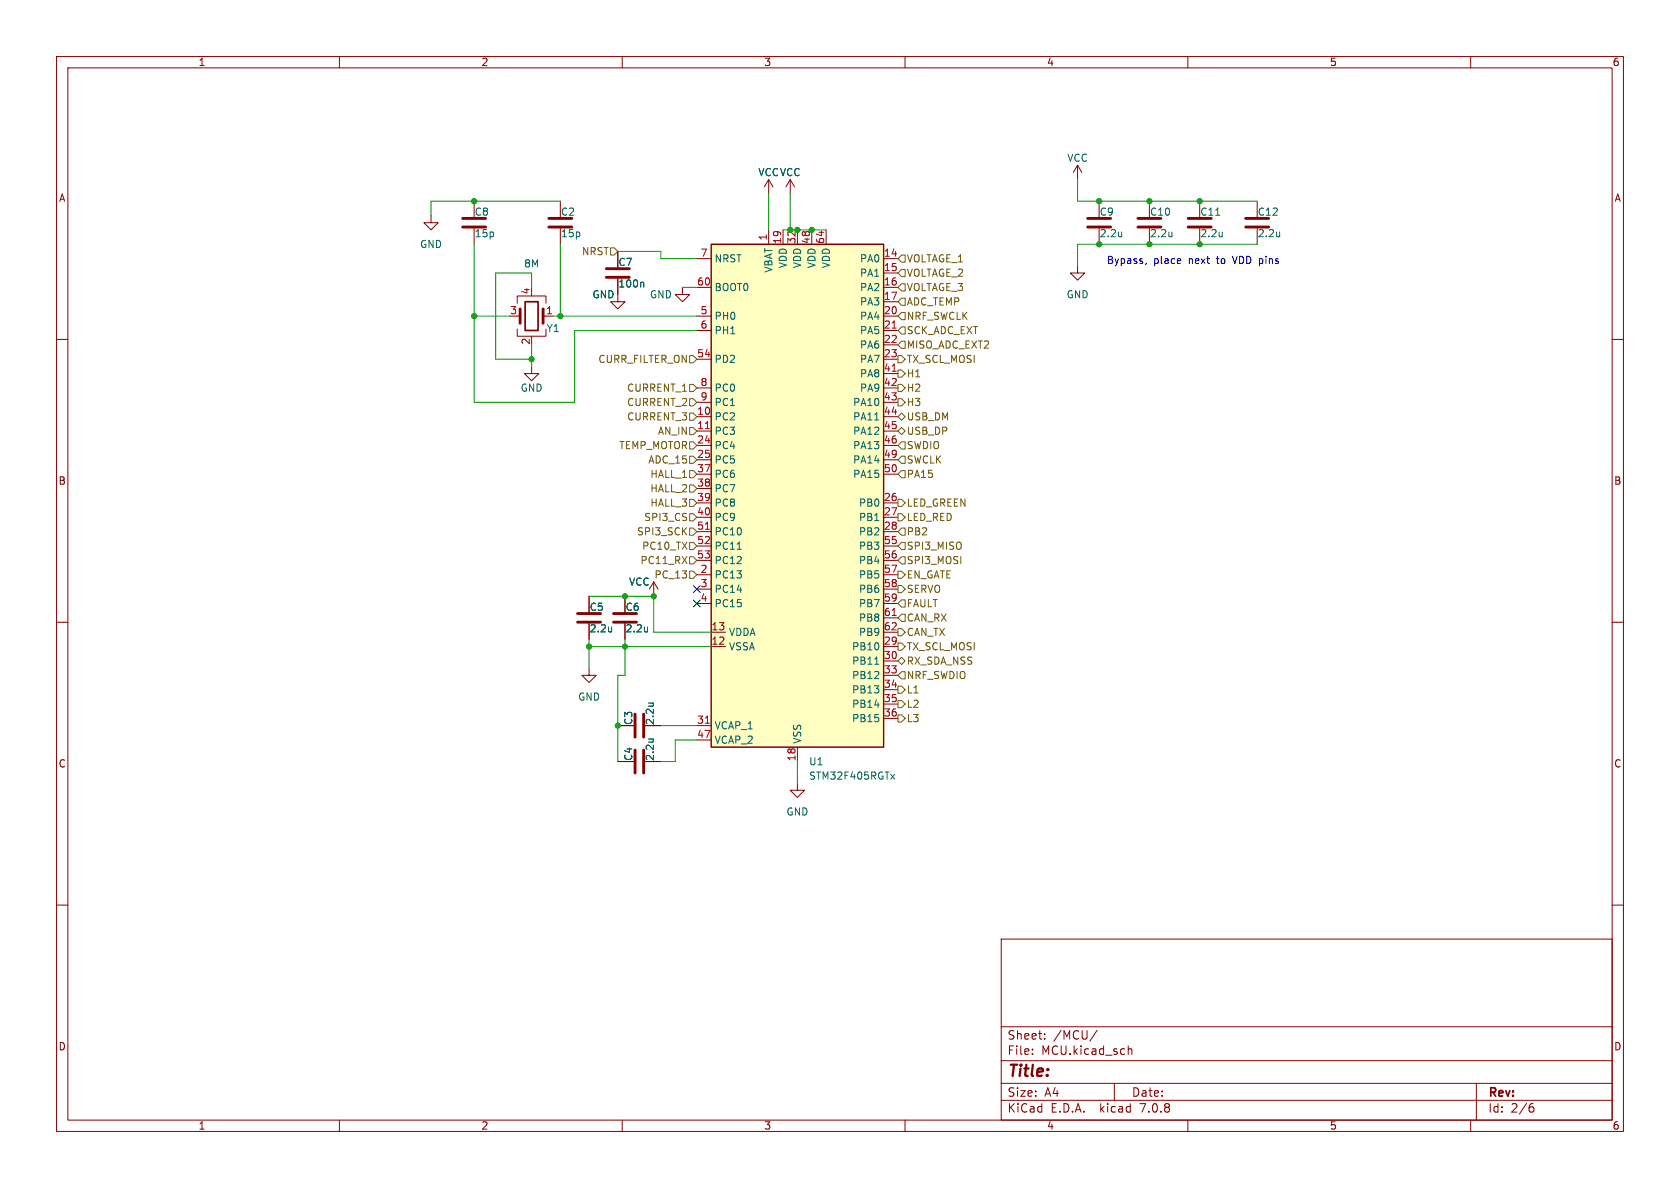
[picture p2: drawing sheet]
<svg xmlns="http://www.w3.org/2000/svg" width="297mm" height="210mm" viewBox="0 0 297 210" stroke-linecap="round" stroke-linejoin="round" font-family="sans-serif">
<g fill="none" stroke="#840000" stroke-width=".18">
<path d="M10 10h277v190h-277zM12 12h273v186h-273zM60 10v2M110 10v2M160 10v2M210 10v2M260 10v2M76.2 38.1v1.3h1.3l-1.3 1.2-1.3-1.2h1.3M83.8 35.6v2.8M99.1 35.6v2.8M135.9 31.8l-.8 1.2M135.9 31.8v2.5"/>
<path d="M135.9 31.8l.8 1.2M139.7 31.8l-.8 1.2M139.7 31.8v2.5M139.7 31.8l.8 1.2M190.5 29.2l-.8 1.3M190.5 29.2v2.6M190.5 29.2l.8 1.3M194.3 35.6v2.8M203.2 35.6v2.8M212.1 35.6v2.8M222.2 35.6v2.8M10 60h2"/>
<path d="M83.8 40.4v2.8M91.4 53.6v-1.3h5.1v1.3M91.4 58.2v1.2h5.1v-1.2M91.4 55.9h.5M94 59.4v.3M96.5 55.9h1.3M99.1 40.4v2.8M109.2 49.3v4h1.3l-1.3 1.3-1.3-1.3h1.3M109.2 44.5v2.7M120.6 50.8v1.3h1.3l-1.3 1.2-1.2-1.2h1.2M123.2 55.9h2.5M123.2 45.7h2.5"/>
<path d="M123.2 50.8h2.5M123.2 58.4h2.5M135.9 40.6v2.6M138.4 40.6v2.6M141 40.6v2.6M143.5 40.6v2.6M146 40.6v2.6M156.2 55.9h2.5M156.2 45.7h2.5M156.2 48.3h2.5M156.2 50.8h2.5M156.2 53.3h2.5"/>
<path d="M156.2 58.4h2.5M190.5 47v1.3h1.3l-1.3 1.2-1.3-1.2h1.3M194.3 40.4v2.8M203.2 40.4v2.8M212.1 40.4v2.8M222.2 40.4v2.8M285 60h2M94 64.8v1.2h1.2l-1.2 1.3-1.3-1.3h1.3M123.2 73.7h2.5M123.2 76.2h2.5M123.2 63.5h2.5M123.2 78.7h2.5"/>
<path d="M123.2 68.6h2.5M123.2 71.1h2.5M156.2 73.7h2.5M156.2 76.2h2.5M156.2 61h2.5M156.2 63.5h2.5M156.2 78.7h2.5M156.2 66h2.5M156.2 68.6h2.5M156.2 71.1h2.5M123.2 81.3h2.5M123.2 88.9h2.5"/>
<path d="M123.2 91.4h2.5M123.2 94h2.5M123.2 83.8h2.5M123.2 86.4h2.5M123.2 96.5h2.5M123.2 99.1h2.5M156.2 81.3h2.5M156.2 88.9h2.5M156.2 91.4h2.5M156.2 94h2.5M156.2 83.8h2.5M156.2 96.5h2.5"/>
<path d="M156.2 99.1h2.5M10 110h2M104.1 118.1v1.3h1.3l-1.3 1.3-1.2-1.3h1.2M104.1 105.4v2.8M104.1 110.2v2.8M110.5 105.4v2.8M110.5 110.2v2.8M115.6 102.9l-.8 1.2M115.6 102.9v2.5M115.6 102.9l.7 1.2M123.2 101.6h2.5M123.2 104.1h2.5"/>
<path d="M123.2 106.7h2.5M125.7 114.3h2.6M125.7 111.8h2.6M156.2 114.3h2.5M156.2 111.8h2.5M156.2 101.6h2.5M156.2 104.1h2.5M156.2 116.8h2.5M156.2 119.4h2.5M156.2 106.7h2.5M156.2 109.2h2.5M285 110h2"/>
<path d="M109.2 128.3h2.8M109.2 134.6h2.8M114 128.3h2.8M114 134.6h2.8M123.2 128.3h2.5M123.2 130.8h2.5M141 138.4v1.3h1.2l-1.2 1.3-1.3-1.3h1.3M141 132.1v2.5M156.2 121.9h2.5M156.2 124.5h2.5M156.2 127h2.5M10 160h2"/>
<path d="M285 160h2M177 166h108v32h-108zM60 198v2M110 198v2M160 198v2M177 194.5h108M177 191.5h108M177 187.5h108M177 181.5h108M182.5 186.3v.1M182.5 185.5v.1M184.7 183.6v.1"/>
<path d="M184.7 182.8v.1M194 182.1l-1.3 2M197 191.5v3M199.5 184.9v1.5M199.5 185.5l.2-.1 .3 .1 .1 .9M210 198v2M260 198v2M261 191.5v6.5M270.6 195.7h.3l.3 .3-.1 .5-.5 .1M271 195.1l-.4 .1"/>
</g>
<g fill="none" stroke="#840000" stroke-width=".51">
<path d="M81.8 38.6h4.1M97 38.6h4.1M192.3 38.6h4M201.2 38.6h4M210.1 38.6h4M220.2 38.6h4.1M81.8 40.1h4.1M91.9 54.6v2.6M96 54.6v2.6M97 40.1h4.1M107.2 49h4.1M107.2 47.5h4.1"/>
<path d="M192.3 40.1h4M201.2 40.1h4M210.1 40.1h4M220.2 40.1h4.1M102.1 110h4.1M102.1 108.5h4.1M108.5 110h4M108.5 108.5h4M112.3 126.2v4.1M112.3 132.6v4.1M113.8 126.2v4.1M113.8 132.6v4.1"/>
</g>
<g fill="none" stroke="#006464" stroke-width=".18">
<path d="M214.9 38h.7M113.6 49.9l.2 .2v.6M198.3 41v.9M198.3 41.7l-.1 .1M207.2 41v.9M207.2 41.7l-.1 .1M216.1 41v.9M216.1 41.7l-.1 .1M226.2 41v.9M226.2 41.7v.1M154.6 74.2h.8M130.3 97.1h.8"/>
<path d="M108.1 110.9v.8M108.1 111.6h.1M114.5 110.9v.8M114.5 111.6h-.1M154.6 117.4h.8M114.7 124.3h.8M114.7 130.6h.8M115.4 124.3h.1M115.4 130.6l.1 .1M157.5 136.9l.7 .8M158.2 136.9l-.7 .8"/>
</g>
<path d="M92.8 53.3h2.3v5.1h-2.3z" fill="none" stroke="#840000" stroke-width=".3"/>
<path d="M125.7 43.2h30.5v88.9h-30.5z" fill="#ffffc2" stroke="#ffffc2" stroke-width=".18"/>
<path d="M125.7 43.2h30.5v88.9h-30.5z" fill="none" stroke="#840000" stroke-width=".25"/>
<path d="M157.7 58h.7M124.7 75.8h.7M157.7 65.6h.7M124.7 93.6h.7M157.7 108.8h.7M124.7 127.9h.7" fill="none" stroke="#a90000" stroke-width=".18"/>
<g fill="none" stroke="#725600" stroke-width=".18">
<path d="M107.9 43.8h.7l.6 .7-.6 .6h-.7zM159.4 47.6h.6v1.3h-.6l-.7-.6zM159.4 45.1h.6v1.3h-.6l-.7-.7zM159.4 52.7h.6v1.3h-.6l-.7-.7zM159.4 55.2h.6v1.3h-.6l-.7-.6zM159.4 50.2h.6v1.2h-.6l-.7-.6zM159.4 57.8h.6v1.3h-.6l-.7-.7zM121.9 62.9h.7l.6 .6-.6 .6h-.7zM121.9 73h.7l.6 .7-.6 .6h-.7zM121.9 70.5h.7l.6 .6-.6 .7h-.7zM121.9 78.1h.7l.6 .6-.6 .7h-.7zM121.9 67.9h.7l.6 .7-.6 .6h-.7z"/>
<path d="M121.9 75.6h.7l.6 .6-.6 .6h-.7zM158.7 76.2l.7-.6 .6 .6-.6 .6zM158.7 73.7l.7-.7 .6 .7-.6 .6zM158.7 62.9h.7l.6 .6-.6 .6h-.7zM158.7 70.5h.7l.6 .6-.6 .7h-.7zM158.7 67.9h.7l.6 .7-.6 .6h-.7zM158.7 65.4h.7l.6 .6-.6 .7h-.7zM159.4 78.1h.6v1.3h-.6l-.7-.7zM159.4 60.3h.6v1.3h-.6l-.7-.6zM121.9 93.3h.7l.6 .7-.6 .6h-.7zM121.9 90.8h.7l.6 .6-.6 .7h-.7zM121.9 95.9h.7l.6 .6-.6 .7h-.7z"/>
<path d="M121.9 83.2h.7l.6 .6-.6 .7h-.7zM121.9 80.6h.7l.6 .7-.6 .6h-.7zM121.9 85.7h.7l.6 .7-.6 .6h-.7zM121.9 98.4h.7l.6 .7-.6 .6h-.7zM121.9 88.3h.7l.6 .6-.6 .6h-.7zM158.7 90.8h.7l.6 .6-.6 .7h-.7zM158.7 88.3h.7l.6 .6-.6 .6h-.7zM159.4 83.2h.6v1.3h-.6l-.7-.7zM159.4 80.6h.6v1.3h-.6l-.7-.6zM159.4 93.3h.6v1.3h-.6l-.7-.6zM159.4 98.4h.6v1.3h-.6l-.7-.6zM159.4 95.9h.6v1.3h-.6l-.7-.7z"/>
<path d="M121.9 101h.7l.6 .6-.6 .6h-.7zM158.7 111.1h.7l.6 .7-.6 .6h-.7zM158.7 101h.7l.6 .6-.6 .6h-.7zM158.7 103.5h.7l.6 .6-.6 .7h-.7zM158.7 116.8l.7-.6 .6 .6-.6 .7zM158.7 113.7h.7l.6 .6-.6 .6h-.7zM159.4 106h.6v1.3h-.6l-.7-.6zM159.4 108.6h.6v1.3h-.6l-.7-.7zM159.4 118.7h.6v1.3h-.6l-.7-.6zM158.7 121.3h.7l.6 .6-.6 .7h-.7zM158.7 126.4h.7l.6 .6-.6 .6h-.7zM158.7 123.8h.7l.6 .7-.6 .6h-.7z"/>
</g>
<path d="M202.6 46.5l-.1 .3M208.7 45.8v.2l-.6 .2M217.9 45.3l.4 1.3" fill="none" stroke="#0000c2" stroke-width=".18"/>
<g fill="none" stroke="#009600" stroke-width=".18">
<path d="M99.1 35.6h-22.9v2.5M135.9 34.3v6.3M139.7 34.3v6.3M190.5 31.8v3.8h31.7M83.8 43.2v27.9h17.8v-12.7h21.6M83.8 55.9h6.4M94 50.8v-2.5h-6.4v15.2h6.4M97.8 55.9h25.4M99.1 43.2v12.7M109.2 44.5h7.6v1.2h6.4M120.6 50.8h2.6M138.4 40.6h7.6"/>
<path d="M222.2 43.2h-31.7v3.8M94 61v3.8M104.1 114.3h21.6M104.1 105.4h11.5v6.4h10.1M104.1 113v5.1M110.5 113v6.4h-1.3v15.2M116.8 128.3h6.4M123.2 130.8h-3.8v3.8h-2.6M141 134.6v3.8"/>
</g>
<path d="M122.6 106.1l1.2 1.2M122.6 103.5l1.2 1.2M123.8 106.1l-1.2 1.2M123.8 103.5l-1.2 1.2" fill="none" stroke="#000084" stroke-width=".18"/>
<g fill="#009600" stroke="#009600" stroke-width=".18">
<circle cx="139.7" cy="40.6" r=".46"/>
<circle cx="83.8" cy="35.6" r=".46"/>
<circle cx="94" cy="63.5" r=".46"/>
<circle cx="83.8" cy="55.9" r=".46"/>
<circle cx="99.1" cy="55.9" r=".46"/>
<circle cx="115.6" cy="105.4" r=".46"/>
<circle cx="110.5" cy="105.4" r=".46"/>
<circle cx="109.2" cy="128.3" r=".46"/>
<circle cx="104.1" cy="114.3" r=".46"/>
<circle cx="110.5" cy="114.3" r=".46"/>
<circle cx="194.3" cy="43.2" r=".46"/>
<circle cx="143.5" cy="40.6" r=".46"/>
<circle cx="194.3" cy="35.6" r=".46"/>
<circle cx="141" cy="40.6" r=".46"/>
<circle cx="212.1" cy="43.2" r=".46"/>
<circle cx="212.1" cy="35.6" r=".46"/>
<circle cx="203.2" cy="35.6" r=".46"/>
<circle cx="203.2" cy="43.2" r=".46"/>
</g>
<text font-size="2.8" fill="#840000" x="178" y="190.9">Title:</text>
<g font-size="2.1" fill="#840000">
<text x="178" y="184">Sheet:</text>
<text x="186.2" y="184">/MCU/</text>
<text x="178" y="186.7">File:</text>
<text x="184.1" y="186.7">MCU.kicad_sch</text>
<text x="178" y="196.9">KiCad</text>
<text x="178" y="194.1">Size:</text>
<text x="184.7" y="194.1">A4</text>
<text x="185.7" y="196.9">E.D.A.</text>
<text x="194.6" y="196.9">kicad</text>
<text x="200" y="194.1">Date:</text>
<text x="201.8" y="196.9">7.0.8</text>
<text x="263" y="194.3">Rev:</text>
<text x="263" y="196.9">Id:</text>
<text x="267.1" y="196.9">2/6</text>
</g>
<g font-size="1.8" fill="#840000">
<text x="35" y="11.9">1</text>
<text x="85" y="11.9">2</text>
<text x="135" y="11.9">3</text>
<text x="185" y="11.9">4</text>
<text x="235" y="11.9">5</text>
<text x="285" y="11.9">6</text>
<text x="10.3" y="35.9">A</text>
<text x="285.3" y="35.9">A</text>
<text x="10.3" y="85.9">B</text>
<text x="285.3" y="85.9">B</text>
<text x="10.3" y="135.9">C</text>
<text x="285.3" y="135.9">C</text>
<text x="10.3" y="185.9">D</text>
<text x="285.3" y="185.9">D</text>
<text x="35" y="199.9">1</text>
<text x="85" y="199.9">2</text>
<text x="135" y="199.9">3</text>
<text x="185" y="199.9">4</text>
<text x="235" y="199.9">5</text>
<text x="285" y="199.9">6</text>
</g>
<g font-size="1.8" fill="#006464">
<text x="188.6" y="28.8">VCC</text>
<text x="134" y="31.3">VCCVCC</text>
<text x="83.8" y="38.3">C8</text>
<text x="99.1" y="38.3">C2</text>
<text x="194.3" y="38.3">C9</text>
<text x="203.2" y="38.3">C10</text>
<text x="212.1" y="38.3">C11</text>
<text x="222.3" y="38.3">C12</text>
<text x="74.2" y="44">GND</text>
<text x="83.8" y="42.1">15p</text>
<text x="92.5" y="47.5">8M</text>
<text x="99.1" y="42.1">15p</text>
<text x="109.2" y="47.2">C7</text>
<text x="126.2" y="46.6">NRST</text>
<text x="139.3" y="47.5" transform="rotate(-90 139.3 47.5)">VDD</text>
<text x="141.8" y="47.5" transform="rotate(-90 141.8 47.5)">VDD</text>
<text x="144.4" y="47.5" transform="rotate(-90 144.4 47.5)">VDD</text>
<text x="146.9" y="47.5" transform="rotate(-90 146.9 47.5)">VDD</text>
<text x="151.9" y="46.6">PA0</text>
<text x="194.3" y="42.1">2.2u</text>
<text x="203.2" y="42.1">2.2u</text>
<text x="212.1" y="42.1">2.2u</text>
<text x="222.3" y="42.1">2.2u</text>
<text x="104.6" y="52.9">GND</text>
<text x="109.2" y="51">100n</text>
<text x="114.8" y="52.9">GND</text>
<text x="126.2" y="51.7">BOOT0</text>
<text x="136.8" y="48.3" transform="rotate(-90 136.8 48.3)">VBAT</text>
<text x="151.9" y="49.1">PA1</text>
<text x="151.9" y="51.7">PA2</text>
<text x="188.5" y="52.9">GND</text>
<text x="96.5" y="58.9">Y1</text>
<text x="126.2" y="56.7">PH0</text>
<text x="126.2" y="59.3">PH1</text>
<text x="151.9" y="54.2">PA3</text>
<text x="151.9" y="56.7">PA4</text>
<text x="151.9" y="59.3">PA5</text>
<text x="126.2" y="64.4">PD2</text>
<text x="151.9" y="61.8">PA6</text>
<text x="151.9" y="64.4">PA7</text>
<text x="91.9" y="69.4">GND</text>
<text x="126.2" y="69.4">PC0</text>
<text x="126.2" y="72">PC1</text>
<text x="150.7" y="72">PA10</text>
<text x="151.9" y="66.9">PA8</text>
<text x="151.9" y="69.4">PA9</text>
<text x="126.2" y="74.5">PC2</text>
<text x="126.2" y="77.1">PC3</text>
<text x="150.7" y="74.5">PA11</text>
<text x="150.7" y="77.1">PA12</text>
<text x="126.2" y="79.6">PC4</text>
<text x="126.2" y="82.1">PC5</text>
<text x="150.7" y="79.6">PA13</text>
<text x="150.7" y="82.1">PA14</text>
<text x="126.2" y="84.7">PC6</text>
<text x="126.2" y="87.2">PC7</text>
<text x="126.2" y="89.8">PC8</text>
<text x="150.7" y="84.7">PA15</text>
<text x="151.7" y="89.8">PB0</text>
<text x="126.2" y="92.3">PC9</text>
<text x="126.2" y="94.8">PC10</text>
<text x="151.7" y="92.3">PB1</text>
<text x="151.7" y="94.8">PB2</text>
<text x="126.2" y="97.4">PC11</text>
<text x="126.2" y="99.9">PC12</text>
<text x="151.7" y="97.4">PB3</text>
<text x="151.7" y="99.9">PB4</text>
<text x="111.1" y="103.7">VCC</text>
<text x="126.2" y="102.5">PC13</text>
<text x="126.2" y="105">PC14</text>
<text x="126.2" y="107.5">PC15</text>
<text x="151.7" y="102.5">PB5</text>
<text x="151.7" y="105">PB6</text>
<text x="151.7" y="107.5">PB7</text>
<text x="104.1" y="108.2">C5</text>
<text x="104.1" y="112">2.2u</text>
<text x="110.5" y="108.2">C6</text>
<text x="110.5" y="112">2.2u</text>
<text x="128.8" y="112.6">VDDA</text>
<text x="151.7" y="110.1">PB8</text>
<text x="151.7" y="112.6">PB9</text>
<text x="128.8" y="115.2">VSSA</text>
<text x="150.5" y="115.2">PB10</text>
<text x="150.5" y="117.7">PB11</text>
<text x="102.1" y="124.1">GND</text>
<text x="150.5" y="120.2">PB12</text>
<text x="150.5" y="122.8">PB13</text>
<text x="150.5" y="125.3">PB14</text>
<text x="112" y="128.3" transform="rotate(-90 112 128.3)">C3</text>
<text x="115.8" y="128.3" transform="rotate(-90 115.8 128.3)">2.2u</text>
<text x="126.2" y="129.1">VCAP_1</text>
<text x="126.2" y="131.7">VCAP_2</text>
<text x="141.8" y="131.6" transform="rotate(-90 141.8 131.6)">VSS</text>
<text x="150.5" y="127.9">PB15</text>
<text x="112" y="134.6" transform="rotate(-90 112 134.6)">C4</text>
<text x="115.8" y="134.6" transform="rotate(-90 115.8 134.6)">2.2u</text>
<text x="142.9" y="135.5">U1</text>
<text x="142.9" y="138">STM32F405RGTx</text>
<text x="138.9" y="144.4">GND</text>
</g>
<g font-size="1.8" fill="#725600">
<text x="102.8" y="45.3">NRST</text>
<text x="160.2" y="46.6">VOLTAGE_1</text>
<text x="160.2" y="49.1">VOLTAGE_2</text>
<text x="160.2" y="51.7">VOLTAGE_3</text>
<text x="160.2" y="54.2">ADC_TEMP</text>
<text x="160.2" y="56.7">NRF_SWCLK</text>
<text x="160.2" y="59.3">SCK_ADC_EXT</text>
<text x="105.7" y="64.4">CURR_FILTER_ON</text>
<text x="160.2" y="64.4">TX_SCL_MOSI</text>
<text x="160.2" y="61.8">MISO_ADC_EXT2</text>
<text x="110.8" y="72">CURRENT_2</text>
<text x="110.8" y="69.4">CURRENT_1</text>
<text x="160.2" y="72">H3</text>
<text x="160.2" y="69.4">H2</text>
<text x="160.2" y="66.9">H1</text>
<text x="110.8" y="74.5">CURRENT_3</text>
<text x="116.2" y="77.1">AN_IN</text>
<text x="160.2" y="77.1">USB_DP</text>
<text x="160.2" y="74.5">USB_DM</text>
<text x="109.4" y="79.6">TEMP_MOTOR</text>
<text x="114.5" y="82.1">ADC_15</text>
<text x="160.2" y="79.6">SWDIO</text>
<text x="160.2" y="82.1">SWCLK</text>
<text x="114.9" y="84.7">HALL_1</text>
<text x="114.9" y="87.2">HALL_2</text>
<text x="114.9" y="89.8">HALL_3</text>
<text x="160.2" y="84.7">PA15</text>
<text x="160.2" y="89.8">LED_GREEN</text>
<text x="112.5" y="94.8">SPI3_SCK</text>
<text x="113.8" y="92.3">SPI3_CS</text>
<text x="160.2" y="92.3">LED_RED</text>
<text x="160.2" y="94.8">PB2</text>
<text x="113.1" y="99.9">PC11_RX</text>
<text x="113.4" y="97.4">PC10_TX</text>
<text x="160.2" y="99.9">SPI3_MOSI</text>
<text x="160.2" y="97.4">SPI3_MISO</text>
<text x="115.6" y="102.5">PC_13</text>
<text x="160.2" y="107.5">FAULT</text>
<text x="160.2" y="102.5">EN_GATE</text>
<text x="160.2" y="105">SERVO</text>
<text x="160.2" y="112.6">CAN_TX</text>
<text x="160.2" y="110.1">CAN_RX</text>
<text x="160.2" y="117.7">RX_SDA_NSS</text>
<text x="160.2" y="115.2">TX_SCL_MOSI</text>
<text x="160.2" y="120.2">NRF_SWDIO</text>
<text x="160.2" y="122.8">L1</text>
<text x="160.2" y="125.3">L2</text>
<text x="160.2" y="127.9">L3</text>
</g>
<g font-size="1.8" fill="#a90000">
<text x="123.8" y="45.5">7</text>
<text x="135.6" y="42.6" transform="rotate(-90 135.6 42.6)">1</text>
<text x="138.2" y="43.2" transform="rotate(-90 138.2 43.2)">19</text>
<text x="140.7" y="43.2" transform="rotate(-90 140.7 43.2)">32</text>
<text x="143.3" y="43.2" transform="rotate(-90 143.3 43.2)">48</text>
<text x="145.8" y="43.2" transform="rotate(-90 145.8 43.2)">64</text>
<text x="156.2" y="45.5">14</text>
<text x="93.7" y="52.1" transform="rotate(-90 93.7 52.1)">4</text>
<text x="123.1" y="50.5">60</text>
<text x="156.2" y="48">15</text>
<text x="156.2" y="50.5">16</text>
<text x="156.2" y="53.1">17</text>
<text x="90.1" y="55.6">3</text>
<text x="96.4" y="55.6">1</text>
<text x="123.8" y="55.6">5</text>
<text x="123.8" y="58.2">6</text>
<text x="156.2" y="55.6">20</text>
<text x="156.2" y="58.2">21</text>
<text x="93.7" y="61" transform="rotate(-90 93.7 61)">2</text>
<text x="123.1" y="63.2">54</text>
<text x="156.2" y="60.7">22</text>
<text x="156.2" y="63.2">23</text>
<text x="156.2" y="65.8">41</text>
<text x="123.8" y="68.3">8</text>
<text x="123.8" y="70.9">9</text>
<text x="156.2" y="68.3">42</text>
<text x="156.2" y="70.9">43</text>
<text x="123.1" y="73.4">10</text>
<text x="123.1" y="75.9">11</text>
<text x="156.2" y="73.4">44</text>
<text x="156.2" y="75.9">45</text>
<text x="123.1" y="78.5">24</text>
<text x="123.1" y="81">25</text>
<text x="123.1" y="83.6">37</text>
<text x="156.2" y="78.5">46</text>
<text x="156.2" y="81">49</text>
<text x="156.2" y="83.6">50</text>
<text x="123.1" y="86.1">38</text>
<text x="123.1" y="88.6">39</text>
<text x="156.2" y="88.6">26</text>
<text x="123.1" y="91.2">40</text>
<text x="123.1" y="93.7">51</text>
<text x="156.2" y="91.2">27</text>
<text x="156.2" y="93.7">28</text>
<text x="123.1" y="96.3">52</text>
<text x="123.1" y="98.8">53</text>
<text x="123.8" y="101.3">2</text>
<text x="156.2" y="96.3">55</text>
<text x="156.2" y="98.8">56</text>
<text x="156.2" y="101.3">57</text>
<text x="123.8" y="103.9">3</text>
<text x="123.8" y="106.4">4</text>
<text x="156.2" y="103.9">58</text>
<text x="156.2" y="106.4">59</text>
<text x="125.7" y="111.5">13</text>
<text x="156.2" y="109">61</text>
<text x="156.2" y="111.5">62</text>
<text x="125.7" y="114">12</text>
<text x="156.2" y="114">29</text>
<text x="156.2" y="116.6">30</text>
<text x="156.2" y="119.1">33</text>
<text x="156.2" y="121.7">34</text>
<text x="156.2" y="124.2">35</text>
<text x="123.1" y="128">31</text>
<text x="123.1" y="130.6">47</text>
<text x="156.2" y="126.7">36</text>
<text x="140.7" y="134.7" transform="rotate(-90 140.7 134.7)">18</text>
</g>
<g font-size="1.8" fill="#0000c2">
<text x="195.6" y="46.7">Bypass,</text>
<text x="203.9" y="46.7">place</text>
<text x="210.3" y="46.7">next</text>
<text x="215.4" y="46.7">to</text>
<text x="218.5" y="46.7">VDD pins</text>
</g>
</svg>
